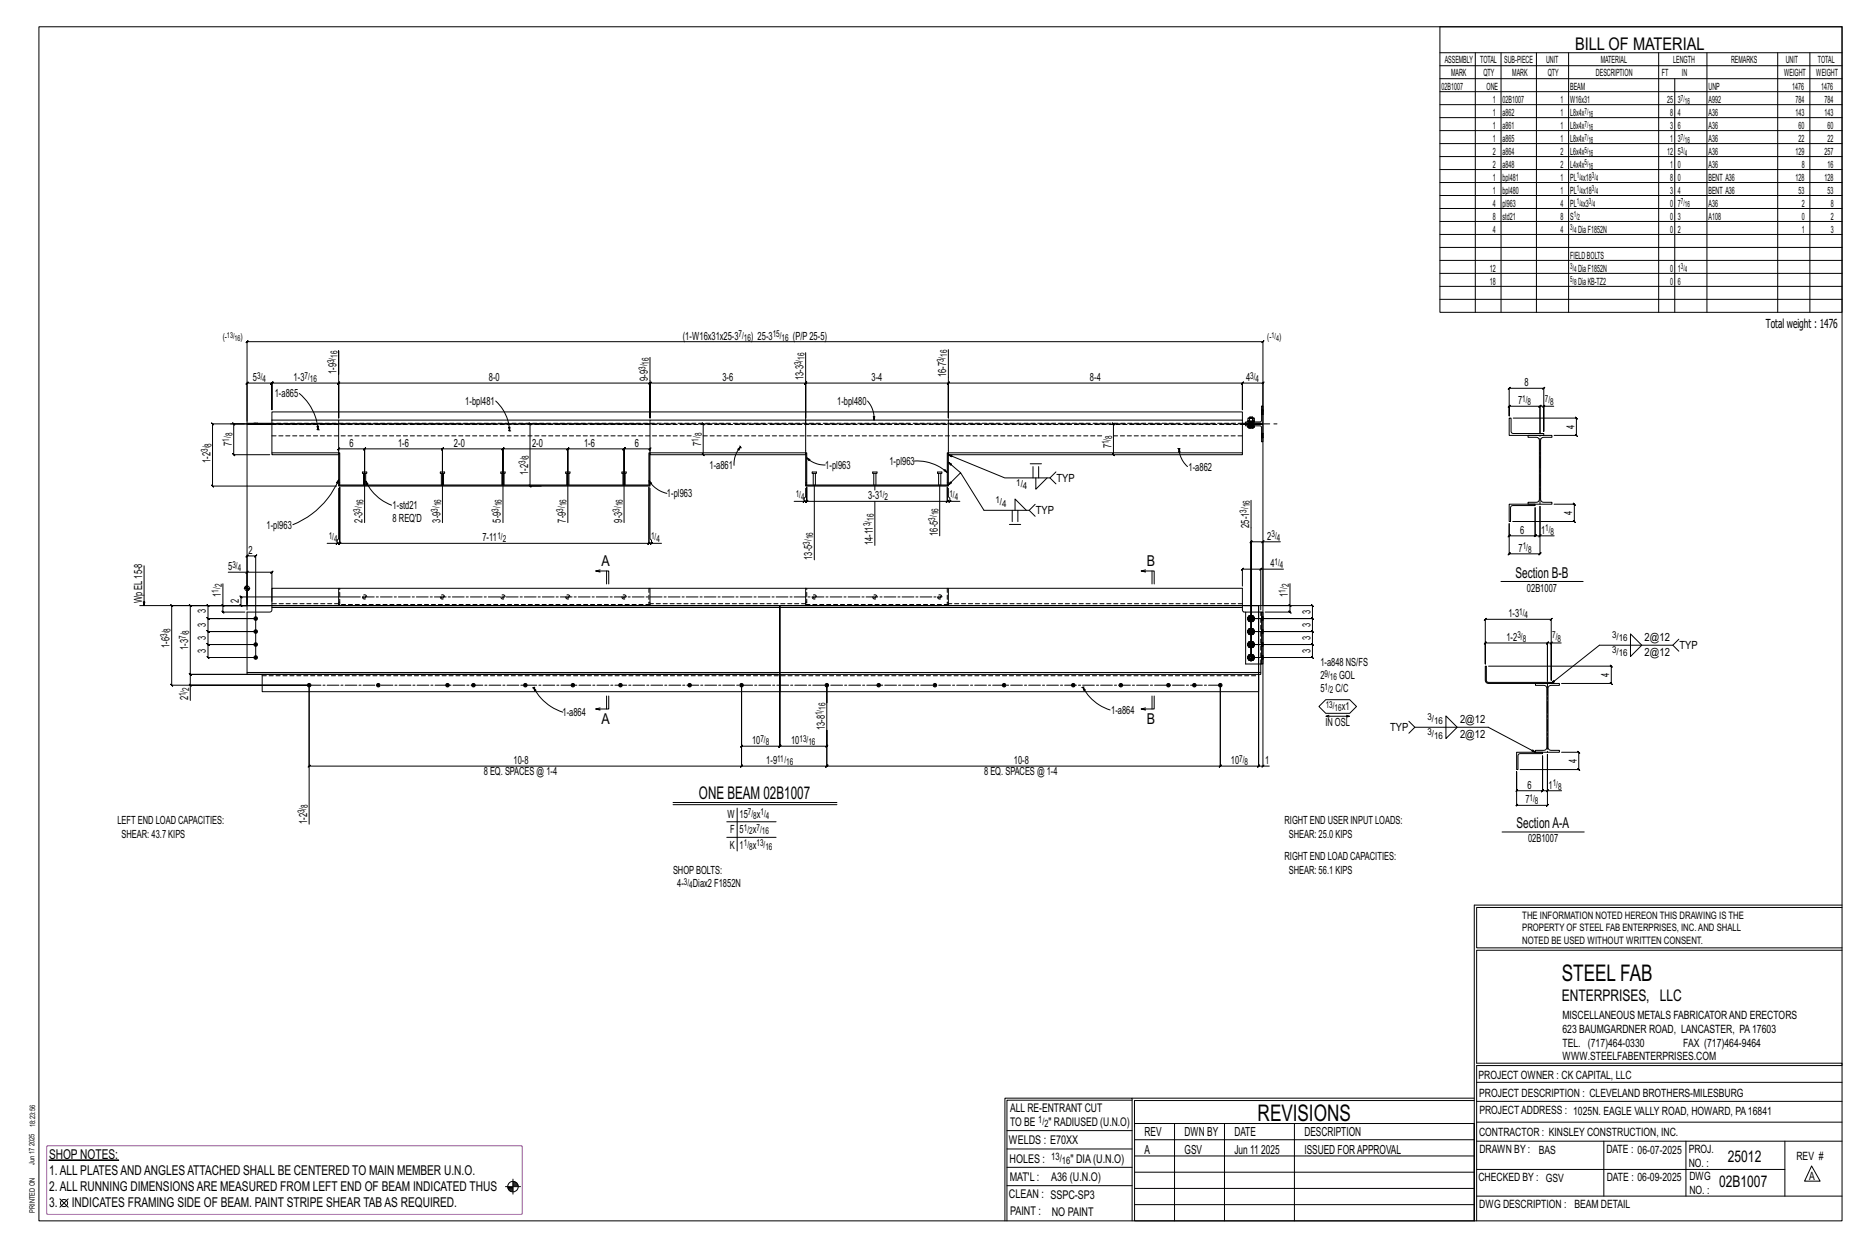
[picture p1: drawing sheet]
<svg xmlns="http://www.w3.org/2000/svg" width="914mm" height="610mm" viewBox="0 0 914 610" stroke-linecap="round" stroke-linejoin="round" font-family="sans-serif">
<g fill="#000" stroke="#000" stroke-width=".49">
<path d="M24 568h34z"/>
<circle cx="125" cy="303" r=".9"/>
<circle cx="125" cy="315" r=".9"/>
<circle cx="125" cy="309" r=".9"/>
<circle cx="125" cy="322" r=".9"/>
<circle cx="151" cy="335" r=".9"/>
<circle cx="185" cy="335" r=".9"/>
<circle cx="219" cy="335" r=".9"/>
<circle cx="232" cy="335" r=".9"/>
<circle cx="257" cy="335" r=".9"/>
<circle cx="280" cy="335" r=".9"/>
<circle cx="304" cy="335" r=".9"/>
<circle cx="338" cy="335" r=".9"/>
<circle cx="363" cy="335" r=".9"/>
<circle cx="405" cy="335" r=".9"/>
<circle cx="430" cy="335" r=".9"/>
<circle cx="458" cy="335" r=".9"/>
<circle cx="492" cy="335" r=".9"/>
<circle cx="525" cy="335" r=".9"/>
<circle cx="549" cy="335" r=".9"/>
<circle cx="572" cy="335" r=".9"/>
<circle cx="585" cy="335" r=".9"/>
<circle cx="597" cy="335" r=".9"/>
</g>
<g fill="none" stroke="#000" stroke-width=".49">
<path d="M19 13h883v584h-883zM705 13h197v140h-197zM705 26h197M705 32h197M705 39h197M722 26v127M735 26v127M752 26v127M768 26v127M812 26v127M820 39v114M836 26v127"/>
<path d="M870 26v127M886 26v127M705 45h197M705 51h197M705 58h197M705 64h197M705 70h197M705 77h197M705 83h197M705 89h197M705 96h197M705 102h197"/>
<path d="M705 108h197M705 115h197M705 121h197M705 127h197M705 134h197M705 140h197M705 146h197M318 175v29M394 173v34M464 171v33M147 192a26 26 0 0 1 9 18M166 183v-11v32"/>
<path d="M243 196a21 21 0 0 1 6 15M425 196a13 13 0 0 1 3 10M756 199v-1l-1 1zM756 199h-2v-1l-1 1h1v13v-13v-1l-1 1h1h-15v-1l-1 1h1v4v-13h-1l1-1v1h17h-1l1-1v1v21v-12h5M124 207h.1M124 208h.1M126 207h.1M126 208h.1M133 206v-4h475v4M133 207h-12v1h12M133 206h185M133 206v16"/>
<path d="M155 209l1-1v2zM155 210h1M156 210h.1M166 207h-62l1 1-1-1v31v-1l1 1h-1h61M166 206v16M249 211h.1M249 209h1l-1 2zM249 211h1M265 207h-6l1 1-1-1v31v-1l1 1h-1h6M318 207h-204l1 1-1-1v15l1 1-1-1h18M344 207l1 1-1-1v15M361 220l1-1v1z"/>
<path d="M362 218v1M362 219a12 12 0 0 0-3 9M362 219h1M394 206h70M427 204h1v2zM545 207l1 1-1-1v15M577 219h.1M577 219l1 2h-1zM577 219a13 13 0 0 0 4 9M577 219l1 1M608 207h9v1h-9M610 208h8v8l-1-7-7-1z"/>
<path d="M610 206h7l1-7v8h-8zM611 206h3zM611 208v1zM611 206v-1h1v1M611 209h.1M611 208v1M611 208h1v1h-1M612 206h.1M612 207h.1M612 208h.1M612 209h1M612 209l1-1v1"/>
<path d="M613 208h-1v1M613 206v-1h-1v-1l2 1v1M613 206h.1M613 207h.1M613 208h.1M613 208l1 1M614 208v1M614 209h-1M618 214h.1M618 212h.1M618 203h.1M618 201h.1"/>
<path d="M618 202v-15h1l-1 1v-1h-10h1l-1 1v-1v13v-13h1l-1 1v-1h-144h1l-1 1v-1v17v-17h1l-1 1v-1h-70h1l-1 1v-1v17v-17h1l-1 1v-1h-76h1l-1 1v-1v17v-17h1l-1 1v-1h-152l-1 1 1-1v17v-17l-1 1 1-1h-33h1l-1 1v-1v13v-13h1l-1 1v-1h-12l-1 1 1-1v19M739 205h1v6v1h16v1h-17zM741 205h31l-1-1 1 1v8h-1l1 1v-1h-11M748 213h12v1h-5l-1 1v29l1 2h5v1h-12v-1h5l1-2v-29l-1-1h-5zM133 222h33h-33zM166 235l-1 2v-1zM166 235a41 41 0 0 1-23 22M166 237h152v1h-152zM166 222v15zM166 239v25h-1v2h-5M166 221v-1h-1l1-1v1h12l1-1-1 1v17v-17l1-1-1 1h39h-1l1-1v1v17v-17h-1l1-1v1h29l1-1-1 1v17v-17l1-1-1 1h32h-1l1-1v1v17v-17h-1l1-1v1h27l1-1-1 1v17v-17l1-1-1 1h13l1-1-1 2M177 231h3v1h-3z"/>
<path d="M178 232v5M178 237v19M179 232v5M179 235l1 2h-1zM179 235a23 23 0 0 0 13 12M216 231h2v1h-2zM216 232v5M217 237v19M217 232v5M245 231h2v1h-2zM246 232v5M246 237v19"/>
<path d="M247 232v5M277 231h2v1h-2zM277 232v5M278 237v19M278 232v5M304 231h3v1h-3zM305 232v5M305 237v19M306 232v5M318 222v15zM318 235l1 1-1 1zM318 235a14 14 0 0 0 8 6"/>
<path d="M318 222h76h-76zM318 222v-16h76v16M318 239v25h1v2h5M344 222l1 1zM394 237h70v1h-70zM394 222h1v15h-1zM394 239v4v1v1h-5M395 224l1 1zM395 224a13 13 0 0 0 9 4M398 231h2v1h-2zM398 232v5M399 237v37"/>
<path d="M399 232v5M427 231h2v1h-2zM428 232v5M428 237v3M429 232v5M448 226a22 22 0 0 1 16 5M459 231h2v1h-2zM459 232v5M460 237v25M461 232v5M463 230l1 1-2-1zM464 222v15z"/>
<path d="M464 222h144h-144zM464 222v-16h144v16M464 239v4l1 1v1h5M464 237l6-6 12 19h22l3-3M464 222l28 12h22l3-3M464 226l6 5M504 227h6M506 228v6M507 234v5l6-5M508 228v6M514 234l3 3M545 222l1 1z"/>
<path d="M393 246l1-1zM394 245h1l-1 1 1-1v-7v7l-1 1 1-1h69l-1 1 1-1v-7v7l-1 1 1-1h1M428 245v22M464 246l1-1zM494 257h6M495 250v5M497 250v-6l5 6M498 250v5M504 250l3 3M612 245v77v-57v1l1-1h-1h6M739 247h12h-11l-1 1v7zM761 247h10l-1-1 1 1v8h-1l1 1v-1h-31"/>
<path d="M71 277v19M112 280h9v18M120 272l1-1v1h4l1-1-1 1v50h-23l-1-1 1 1v-7v1l-1-1h1h23h-23v1l-1-1h1v-6l-1-1 1 1h23h-23l-1-1 1 1v-6l-1-1 1 1h23h-23l-1-1 1 1v-7v1l-1-1h1h19v-24zM121 280h12l1-1-1 1v14M165 266l1-1zM165 266h1l1-1-1 1v-28v28l1-1-1 1h152h-1l1-1v1v-28v28h-1l1-1v1h1M294 280l-2-1h6v7M294 279h-2M297 279v7M319 266v-1l-1 1zM561 280l-2-1h6v7M561 279h-2"/>
<path d="M564 279v7M617 278h1l-1 1zM617 278h-9h1l-1 1v-1v9M619 265l-1 1zM627 265h-9v110h3M628 278h-11v20M753 263l1-1zM754 262h-3h1l-1 1v-1v-14v14h1l-1 1v-1h-12l-1 1 1-1v-6v15h-1l1-1v1h15h-1l1-1v1v-23v14h7M68 296h53M109 296l1 1zM109 286v10h23M109 296v3l1 1-1-1h11"/>
<path d="M120 288h2M120 287v1M120 280l1-1zM121 287v1M121 296v-129l-1 1 1-1h497v1l1-1h-1v129h24l1 1-1-1v7v-1l1 1h-1h-30h30v-1l1 1h-1v6v-1l1 1h-1h-30h30v-1l1 1h-1v6l1 1-1-1h-30h30l1 1-1-1v7v-1l1 1h-1h-30M121 286v9M121 288v1M122 288v1M122 288h.1M133 288h33v8h-33zM133 296v1h475v-1M133 297v2h-1h-11v30"/>
<path d="M166 288h152v8M166 296h228M176 292h-58h-1l1 1v-1v4h-1l1 1v-1h342M318 288h76M382 296v69l-1 1 1-1h23l-1 1 1-1v-8v18v-1l-1 1h1h-42v-1l-1 1h1v-40v30l-1 1 1-1h19l-1 1 1-1zM394 288h70v8M394 288v8M464 288h144v8h-214M608 297v2h2M618 299v26zM618 299h-8v26h8M631 296l1 1z"/>
<path d="M631 286v10h-22M631 296v3l1 1-1-1h-12M735 284h40M611 303h.1M611 309h.1M611 315h.1M611 302v1M611 308v1M611 304h1M611 310h1M611 316l1 1M611 309v1"/>
<path d="M611 315v1M611 302v1v1v-1M611 309v-1v1v1v-1M611 315v-1v1v1M612 303v1M612 310v1M612 316v1M612 301l-1 1M612 308h-1M612 314h-1M612 304h1M612 310h1"/>
<path d="M612 316l1 1M612 301v1M612 302l1-1v1M612 307v1M612 308h1M612 314v1M612 314h1v1M613 302l1 1M613 308l1 1v1M613 314l1 1v1M613 301l-1 1M613 308h-1"/>
<path d="M613 314h-1M613 303v1h-1M613 310h-1M613 316v1l-1-1M613 303h1l-1 1M613 309l1 1h-1M613 316h1h-1M613 303v1M613 309v1M613 315v1M613 302h1h-1M613 308h1l-1 1"/>
<path d="M613 314l1 1h-1M614 302v1M614 308v1M614 315h.1M759 315l1-1zM759 315h-2l1-1-1 1v18v-18l1-1-1 1h-30l1-1-1 1v10v-22l1-1-1 1h32l1-1-1 1v30v-18h5M798 310l6 6-6 5zM819 316l3 3M822 313l-3 3h-36l-24 18M93 335l1 1zM93 335v-5h1l-1-1v1h288h-288h1l-1-1v1v-34l1 1-1-1h523v79l1-1-1 1h2M128 330h254v8h-254z"/>
<path d="M261 336l1 2zM261 336a24 24 0 0 0 14 12M261 336h.1M262 336h-1M363 335v40v-1l-1 1h1h-212l1-1-1 1v-40v68M382 330h234v8h-234zM405 335v9zM405 335v40h-1l1-1v1h192l1-1-1 1v-40v40l1-1-1 1h19l1-1-1 1v-79h-532l1 1-1-1v39l1 1-1-1h66h-57v8M530 336l1 2zM530 336a23 23 0 0 0 13 11M530 336h.1M531 336h-1"/>
<path d="M611 322h.1M611 321v1M611 323h1M611 321v1v1v-1M612 322v1M612 320l-1 1M612 323h1M612 320v1M612 321l1-1v1M613 321l1 1M613 320l-1 1M613 322v1h-1"/>
<path d="M613 322h1l-1 1M613 322v1M613 321h1h-1M614 321v1M617 329h-496v1h7M617 325v5h-1M727 326h1v7v1h31h-31l-1-1zM729 326h60l-1-1 1 1v8h-1l1 1v-1h-25M752 334h11v1h-4l-1 2v29l1 1h4v1h-11v-1h4l1-1v-29l-1-2h-4zM294 346l-2 1M297 341v6M298 341v6h-6h2"/>
<path d="M561 346l-2 1M564 341v6M565 341v6h-6h2M646 346l3-4h12l3 4-3 3h-12zM649 350h12l-2 1M651 350h-2l2 1M659 350h2M690 353l3 3h36l23 12M693 356l-3 3M708 350l5 6-5 5zM618 375l1-1-1 1zM742 368h13v1h-11l-1 1v7h-1z"/>
<path d="M764 368h9h-1l1 1v-1v9l-1-1 1 1h-29M329 393h81M329 394h81M361 395v21M757 387l1-1-1 1zM757 387h-2l1-1-1 1v-17v17l1-1-1 1h-13l1-1-1 1v-9v16v1l1-1h-1h15v1l1-1h-1v-25v18h7M356 402h24M356 410h24M735 407h40M722 443v154M722 443h180M902 444h-179v20h179"/>
<path d="M902 465h-179v55h179v1h-179v76M554 538h-61v59M554 537h168M722 538h-167v13M723 539h179M723 530h179M493 553h61M555 550h167v47h-167zM555 558h167M575 550v47M599 550v47M634 550v47"/>
<path d="M723 549h179M723 558h179M785 558v27M825 558v27M874 558v27M251 577v7M251 579h2M251 580h3M251 578h2M493 571h61M493 562h61M555 573h167"/>
<path d="M555 566h167M723 572h151M887 570l4 8h-8zM29 587l4 4M33 587l-4 4M247 581h8M249 581h2M249 582h2M250 583h1M492 597v-60h62v60M493 580h61M555 589h167"/>
<path d="M555 581h167M723 585h179"/>
<circle cx="121" cy="288" r="1.2"/>
<circle cx="31" cy="589" r="1.8"/>
<circle cx="251" cy="581" r="2.6"/>
</g>
<path d="M23 561h233v33h-233z" fill="none" stroke="#f0f" stroke-width=".5"/>
<g fill="none" stroke="#000" stroke-width=".49" stroke-dasharray="2 1.4">
<path d="M124 207h.1M124 207v1M124 208h.1M125 208v-1M125 207v1zM125 208l1-1M125 207h.1M126 208v-1M126 208h.1M133 208h475M133 213h206M344 213h196"/>
<path d="M545 213h63M608 207h-475M611 208v1zM611 209h.1M611 206h1h-1v-1h1v1v-1v1h1h-1M611 208v1M611 208h1M611 209h1M612 207h.1M612 207v1M612 208h.1M612 206h.1"/>
<path d="M612 206v1M612 206v2zM612 205v-1M612 205h1M612 209h.1M612 205h.1M612 206h-1h1M612 206h1M612 208v-1M612 207v-1M612 208v1zM612 209h1"/>
<path d="M612 204h1M612 207v1zM612 206v1zM612 208l1-1M612 207h1M612 208h1zM612 207l1-1M612 209v-1l1 1M612 208l1 1M613 208v-1M613 208h.1M613 207v-1"/>
<path d="M613 209h.1M613 206h.1M613 205h.1M613 206h1M613 204v1M613 205v1zM613 206h1h-1v-1h1v1M613 206v2zM613 207h.1M613 208l1 1h-1zM614 206h.1M614 209h-1z"/>
<path d="M614 209h.1M614 208v1M618 214h.1M618 213h.1M618 203h.1M618 201v1v-1M618 212h.1M618 201h.1M618 213v-1M618 202h.1M166 236h.1M318 236h.1"/>
<path d="M395 236h-1M464 236h.1M166 295v-7M166 295h-33M318 288v7M318 295v1M318 296h-152v-1M394 295h-76M394 295h1v-7M464 288v7M464 295v1M464 296h-70h1v-1"/>
<path d="M608 295h-144M611 303h.1M611 309v1zM611 315v1zM611 303l1-2-1 2 1 1-1-1M611 309l1-1-1 1 1 1-1-1M611 315l1-1-1 1 1 2-1-2M611 302v1zM611 303v1zM611 308v1zM611 310h.1M611 315h.1"/>
<path d="M611 316h.1M611 302v1M611 310v-1M611 308v1M611 316v-1M611 302h.1M611 304h1zM611 302l1-1zM611 308h.1M611 310h1zM611 308h1zM611 314v1z"/>
<path d="M611 316l1 1zM611 314h1zM611 304h1M611 302l1-1M611 310h1M611 308h1M611 316l1 1M611 314h1M611 303l1 1M611 302h1M611 309l1 1M611 309l1-1"/>
<path d="M611 316h1M611 315l1-1M612 303h.1M612 309h.1M612 315v1zM612 304h1zM612 301h1zM612 310h1zM612 308h1zM612 317h1zM612 314h1zM612 302h-1v1v-1v1v1v-1v1l1-1"/>
<path d="M612 308h-1v1v-1v2h1M612 315l-1-1v1v1h1M612 302v1zM612 302h.1M612 309v1zM612 309v-1zM612 315h.1M612 316h.1M612 304h.1M612 301h.1M612 310v1zM612 308v-1z"/>
<path d="M612 317h.1M612 314h.1M612 310v1v-1v1v-1zM612 310h.1M612 308h.1M612 316v1zM612 301v1M612 304h1M612 303h1zM612 302h1zM612 301h1h-1h1v1zM612 307v1v-1v1"/>
<path d="M612 311l1-1zM612 311l1-1M612 310h1M612 307l1 1-1-1 1 1zM612 307l1 1zM612 317h1M612 316l1 1M612 316h1zM612 315h1zM612 314h1h-1h1zM613 304v-1M613 303h.1"/>
<path d="M613 302h.1M613 310h.1M613 310v-1zM613 308v1zM613 308h.1M613 316h.1M613 315h.1M613 314v1M613 304h.1M613 301v1zM613 301v1M613 317v-1z"/>
<path d="M613 317v-1M613 314h.1M613 304h1zM613 301l1 1zM613 310h1zM613 308h1zM613 317l1-1zM613 314h1zM613 302v1zM613 309h.1M613 301l1 2zM613 308l1 1z"/>
<path d="M613 314l1 1zM613 315v1zM613 303h1l-1 1M613 302h1h-1M613 309l1 1h-1M613 309l1-1h-1M613 316h1h-1M613 315h1l-1-1M613 302l1 1M613 310v-1M613 308l1 2M613 316v-1"/>
<path d="M613 314v1l1 1M614 302h.1M614 308h.1M614 314v1zM614 302v1zM614 302v1M614 308v1zM614 308v1M614 315h.1M614 303v1zM614 310h.1M614 316h.1"/>
<path d="M614 303l-1 1zM614 309l-1 1zM614 315l-1 2zM614 303h.1M614 309v1zM614 315v1zM618 302h.1M618 302v1v-1M618 308h.1M618 309v-1M618 314v1zM618 315h.1"/>
<path d="M618 303h.1M618 309h.1M618 310h.1M618 316h.1M128 331h488M611 322h.1M611 322l1-2-1 2 1 1-1-1M611 321v1zM611 322v1zM611 321v1M611 321h.1M611 323h1z"/>
<path d="M611 321l1-1zM611 323h1M611 321l1-1M611 322l1 1M611 321h1M612 322h.1M612 323h1zM612 320h1zM612 321h-1v1v-1v1v1v-1v1l1-1M612 321v1zM612 321h.1M612 323h.1"/>
<path d="M612 320h.1M612 320v1M612 323h1M612 322h1zM612 321h1zM612 320h1h-1h1v1zM613 323v-1M613 322h.1M613 321h.1M613 323h.1M613 320v1zM613 320v1"/>
<path d="M613 323h1zM613 320l1 1zM613 321v1zM613 320l1 2zM613 322h1l-1 1M613 321h1h-1M613 321l1 1M614 321h.1M614 321v1zM614 321v1M614 322v1zM614 322l-1 1z"/>
<path d="M614 322h.1M617 325v-26M618 321h.1M618 321v1v-1M618 322h.1"/>
<circle cx="178" cy="292" r="1.1"/>
<circle cx="178" cy="292" r=".5"/>
<circle cx="217" cy="292" r="1.1"/>
<circle cx="217" cy="292" r=".5"/>
<circle cx="246" cy="292" r="1.1"/>
<circle cx="246" cy="292" r=".5"/>
<circle cx="278" cy="292" r="1.1"/>
<circle cx="278" cy="292" r=".5"/>
<circle cx="305" cy="292" r="1.1"/>
<circle cx="305" cy="292" r=".5"/>
<circle cx="399" cy="292" r="1.1"/>
<circle cx="399" cy="292" r=".5"/>
<circle cx="428" cy="292" r="1.1"/>
<circle cx="428" cy="292" r=".5"/>
<circle cx="460" cy="292" r="1.1"/>
<circle cx="460" cy="292" r=".5"/>
</g>
<path d="M113 207h512" fill="none" stroke="#000" stroke-width=".49" stroke-dasharray="6.8 1 0 1"/>
<path d="M754 247v-34M177 292h284M151 335h446M757 334v34" fill="none" stroke="#000" stroke-width=".49" stroke-dasharray="5.8 1 1 1"/>
<g font-size="11.2">
<text x="764" y="480">STEEL FAB</text>
<text x="616" y="548">REVISIONS</text>
</g>
<g font-size="8.6">
<text x="771" y="24">BILL OF MATERIAL</text>
<text x="342" y="391">ONE BEAM 02B1007</text>
</g>
<g font-size="7.9">
<text x="765" y="490">ENTERPRISES, LLC</text>
<text x="846" y="569">25012</text>
<text x="842" y="581">02B1007</text>
</g>
<g font-size="7.3">
<text x="294" y="277">A</text>
<text x="561" y="277">B</text>
<text x="742" y="283">Section B-B</text>
<text x="294" y="354">A</text>
<text x="561" y="354">B</text>
<text x="742" y="405">SectionA-A</text>
</g>
<g font-size="6.6">
<text x="24" y="567">SHOP NOTES:</text>
<text x="24" y="575">1.ALL PLATESANDANGLESATTACHED SHALL BE CENTERED TO MAIN MEMBER U.N.O.</text>
<text x="24" y="583">2.ALL RUNNING DIMENSIONSARE MEASURED FROM LEFT END OF BEAM INDICATED THUS</text>
<text x="24" y="591">3.</text>
<text x="35" y="591">INDICATES FRAMING SIDE OF BEAM. PAINT STRIPE SHEAR TABAS REQUIRED.</text>
</g>
<g font-size="6.1">
<text x="864" y="161">Total weight : 1476</text>
<text x="560" y="556">REV</text>
<text x="580" y="556">DWN BY</text>
<text x="604" y="556">DATE</text>
<text x="639" y="556">DESCRIPTION</text>
<text x="560" y="564">A</text>
<text x="580" y="564">GSV</text>
<text x="604" y="564">Jun 11</text>
<text x="617" y="564">2025</text>
<text x="639" y="564">ISSUED FORAPPROVAL</text>
</g>
<g font-size="5.9">
<text x="494" y="560">WELDS : E70XX</text>
<text x="494" y="569">HOLES :</text>
<text x="524" y="569">&quot; DIA(U.N.O)</text>
<text x="494" y="578">MAT'L :</text>
<text x="515" y="578">A36 (U.N.O)</text>
<text x="494" y="586">CLEAN : SSPC-SP3</text>
<text x="495" y="595">PAINT :</text>
<text x="515" y="595">NO PAINT</text>
</g>
<g font-size="5.8">
<text x="494" y="544">ALL RE-ENTRANT CUT</text>
<text x="494" y="551">TO BE</text>
<text x="513" y="551">&quot; RADIUSED (U.N.O)</text>
</g>
<g font-size="5.6">
<text x="765" y="499">MISCELLANEOUS METALS FABRICATORAND ERECTORS</text>
<text x="765" y="505">623 BAUMGARDNER ROAD, LANCASTER, PA17603</text>
<text x="765" y="512">TEL. (717)464-0330</text>
<text x="824" y="512">FAX (717)464-9464</text>
<text x="765" y="519">WWW.STEELFABENTERPRISES.COM</text>
<text x="724" y="528">PROJECT OWNER : CK CAPITAL, LLC</text>
<text x="724" y="537">PROJECT DESCRIPTION : CLEVELAND BROTHERS-MILESBURG</text>
<text x="724" y="545">PROJECTADDRESS : 1025N. EAGLE VALLY ROAD, HOWARD, PA16841</text>
<text x="724" y="556">CONTRACTOR : KINSLEY CONSTRUCTION, INC.</text>
<text x="724" y="564">DRAWN BY :</text>
<text x="753" y="564">BAS</text>
<text x="786" y="564">DATE : 06-07-2025</text>
<text x="827" y="564">PROJ.</text>
<text x="879" y="568">REV #</text>
<text x="827" y="571">NO. :</text>
<text x="724" y="578">CHECKED BY : GSV</text>
<text x="787" y="578">DATE : 06-09-2025</text>
<text x="827" y="578">DWG</text>
<text x="886" y="578">A</text>
<text x="827" y="584">NO. :</text>
<text x="724" y="591">DWG DESCRIPTION : BEAM DETAIL</text>
</g>
<g font-size="5.5">
<text x="334" y="166">(1-W16x31x25-3</text>
<text x="368" y="166">) 25-3</text>
<text x="388" y="166">(P/P25-5)</text>
<text x="165" y="183" transform="rotate(-90 165 183)">1-9</text>
<text x="463" y="185" transform="rotate(-90 463 185)">16-7</text>
<text x="124" y="186">5</text>
<text x="144" y="186">1-3</text>
<text x="239" y="186">8-0</text>
<text x="317" y="186" transform="rotate(-90 317 186)">9-9</text>
<text x="354" y="186">3-6</text>
<text x="393" y="186" transform="rotate(-90 393 186)">13-3</text>
<text x="427" y="186">3-4</text>
<text x="534" y="186">8-4</text>
<text x="610" y="186">4</text>
<text x="746" y="189">8</text>
<text x="135" y="194">1-a865</text>
<text x="743" y="198">7</text>
<text x="228" y="198">1-bpl481</text>
<text x="410" y="198">1-bpl480</text>
<text x="771" y="210" transform="rotate(-90 771 210)">4</text>
<text x="113" y="218" transform="rotate(-90 113 218)">7</text>
<text x="171" y="219">6</text>
<text x="195" y="219">1-6</text>
<text x="222" y="219">2-0</text>
<text x="260" y="219">2-0</text>
<text x="286" y="219">1-6</text>
<text x="311" y="219">6</text>
<text x="343" y="218" transform="rotate(-90 343 218)">7</text>
<text x="544" y="219" transform="rotate(-90 544 219)">7</text>
<text x="103" y="226" transform="rotate(-90 103 226)">1-2</text>
<text x="435" y="228">1-pl963</text>
<text x="258" y="232" transform="rotate(-90 258 232)">1-2</text>
<text x="347" y="230">1-a861</text>
<text x="404" y="229">1-pl963</text>
<text x="582" y="230">1-a862</text>
<text x="517" y="236">TYP</text>
<text x="326" y="243">1-pl963</text>
<text x="425" y="244">3-3</text>
<text x="192" y="249">1-std21</text>
<text x="507" y="251">TYP</text>
<text x="770" y="252" transform="rotate(-90 770 252)">4</text>
<text x="177" y="256" transform="rotate(-90 177 256)">2-3</text>
<text x="192" y="256">8 REQ'D</text>
<text x="216" y="256" transform="rotate(-90 216 256)">3-9</text>
<text x="245" y="256" transform="rotate(-90 245 256)">5-9</text>
<text x="277" y="256" transform="rotate(-90 277 256)">7-9</text>
<text x="304" y="256" transform="rotate(-90 304 256)">9-3</text>
<text x="131" y="259">1-pl963</text>
<text x="459" y="262" transform="rotate(-90 459 262)">16-5</text>
<text x="611" y="258" transform="rotate(-90 611 258)">25-1</text>
<text x="744" y="261">6</text>
<text x="754" y="261">1</text>
<text x="236" y="265">7-11</text>
<text x="427" y="267" transform="rotate(-90 427 267)">14-11</text>
<text x="620" y="264">2</text>
<text x="743" y="270">7</text>
<text x="122" y="271">2</text>
<text x="398" y="274" transform="rotate(-90 398 274)">13-5</text>
<text x="112" y="279">5</text>
<text x="622" y="277">4</text>
<text x="108" y="292" transform="rotate(-90 108 292)">1</text>
<text x="630" y="292" transform="rotate(-90 630 292)">1</text>
<text x="747" y="289">02B1007</text>
<text x="70" y="295" transform="rotate(-90 70 295)">Wp EL15-8</text>
<text x="101" y="300" transform="rotate(-90 101 300)">3</text>
<text x="117" y="295" transform="rotate(-90 117 295)">2</text>
<text x="641" y="300" transform="rotate(-90 641 300)">3</text>
<text x="738" y="302">1-3</text>
<text x="101" y="307" transform="rotate(-90 101 307)">3</text>
<text x="641" y="307" transform="rotate(-90 641 307)">3</text>
<text x="83" y="317" transform="rotate(-90 83 317)">1-6</text>
<text x="92" y="318" transform="rotate(-90 92 318)">1-3</text>
<text x="101" y="313" transform="rotate(-90 101 313)">3</text>
<text x="641" y="313" transform="rotate(-90 641 313)">3</text>
<text x="737" y="314">1-2</text>
<text x="805" y="313">2@12</text>
<text x="822" y="317">TYP</text>
<text x="101" y="320" transform="rotate(-90 101 320)">3</text>
<text x="641" y="320" transform="rotate(-90 641 320)">3</text>
<text x="805" y="321">2@12</text>
<text x="646" y="326">1-a848 NS/FS</text>
<text x="646" y="332">2</text>
<text x="656" y="332">GOL</text>
<text x="788" y="331" transform="rotate(-90 788 331)">4</text>
<text x="646" y="339">5</text>
<text x="654" y="339">C/C</text>
<text x="92" y="343" transform="rotate(-90 92 343)">2</text>
<text x="657" y="347">x1</text>
<text x="275" y="350">1-a864</text>
<text x="544" y="349">1-a864</text>
<text x="715" y="354">2@12</text>
<text x="404" y="357" transform="rotate(-90 404 357)">13-8</text>
<text x="649" y="355">IN OSL</text>
<text x="680" y="358">TYP</text>
<text x="368" y="364">10</text>
<text x="387" y="364">10</text>
<text x="715" y="361">2@12</text>
<text x="251" y="374">10-8</text>
<text x="375" y="374">1-9</text>
<text x="496" y="374">10-8</text>
<text x="603" y="374">10</text>
<text x="619" y="374">1</text>
<text x="772" y="373" transform="rotate(-90 772 373)">4</text>
<text x="237" y="379">8 EQ. SPACES @ 1-4</text>
<text x="482" y="379">8 EQ. SPACES @ 1-4</text>
<text x="748" y="386">6</text>
<text x="758" y="386">1</text>
<text x="747" y="393">7</text>
<text x="356" y="400">W</text>
<text x="362" y="400">15</text>
<text x="370" y="400">x</text>
<text x="57" y="403">LEFT END LOAD CAPACITIES:</text>
<text x="150" y="403" transform="rotate(-90 150 403)">1-2</text>
<text x="357" y="408">F</text>
<text x="362" y="408">5</text>
<text x="368" y="408">x</text>
<text x="629" y="403">RIGHT END USER INPUT LOADS:</text>
<text x="60" y="410">SHEAR: 43.7 KIPS</text>
<text x="631" y="410">SHEAR: 25.0 KIPS</text>
<text x="748" y="412">02B1007</text>
<text x="357" y="415">K</text>
<text x="362" y="415">1</text>
<text x="368" y="415">x</text>
<text x="629" y="421">RIGHT END LOAD CAPACITIES:</text>
<text x="329" y="427">SHOPBOLTS:</text>
<text x="631" y="428">SHEAR: 56.1 KIPS</text>
<text x="332" y="434">4-</text>
<text x="339" y="434">Diax2 F1852N</text>
</g>
<g font-size="5">
<text x="745" y="450">THE INFORMATION NOTED HEREON THIS DRAWING IS THE</text>
<text x="745" y="456">PROPERTY OF STEEL FAB ENTERPRISES, INC.AND SHALL</text>
<text x="745" y="462">NOTED BE USED WITHOUT WRITTEN CONSENT.</text>
<text x="508" y="550">1/</text>
<text x="511" y="551">2</text>
<text x="515" y="568">13/</text>
<text x="520" y="570">16</text>
</g>
<g font-size="4.9">
<text x="707" y="31">ASSEMBLY</text>
<text x="725" y="31">TOTAL</text>
<text x="736" y="31">SUB-PIECE</text>
<text x="757" y="31">UNIT</text>
<text x="784" y="31">MATERIAL</text>
<text x="819" y="31">LENGTH</text>
<text x="847" y="31">REMARKS</text>
<text x="874" y="31">UNIT</text>
<text x="890" y="31">TOTAL</text>
<text x="710" y="37">MARK</text>
<text x="726" y="37">QTY</text>
<text x="740" y="37">MARK</text>
<text x="758" y="37">QTY</text>
<text x="781" y="37">DESCRIPTION</text>
<text x="814" y="37">FT</text>
<text x="823" y="37">IN</text>
<text x="873" y="37">WEIGHT</text>
<text x="889" y="37">WEIGHT</text>
<text x="706" y="44">02B1007</text>
<text x="728" y="44">ONE</text>
<text x="769" y="44">BEAM</text>
<text x="836" y="44">UNP</text>
<text x="877" y="44">1476</text>
<text x="891" y="44">1476</text>
<text x="731" y="50">1</text>
<text x="736" y="50">02B1007</text>
<text x="764" y="50">1</text>
<text x="769" y="50">W16x31</text>
<text x="816" y="50">25</text>
<text x="821" y="50">3</text>
<text x="836" y="50">A992</text>
<text x="879" y="50">784</text>
<text x="893" y="50">784</text>
<text x="731" y="57">1</text>
<text x="736" y="57">a862</text>
<text x="764" y="57">1</text>
<text x="769" y="57">L8x4x</text>
<text x="818" y="57">8</text>
<text x="821" y="57">4</text>
<text x="836" y="57">A36</text>
<text x="879" y="57">143</text>
<text x="893" y="57">143</text>
<text x="731" y="63">1</text>
<text x="736" y="63">a861</text>
<text x="764" y="63">1</text>
<text x="769" y="63">L8x4x</text>
<text x="818" y="63">3</text>
<text x="821" y="63">6</text>
<text x="836" y="63">A36</text>
<text x="880" y="63">60</text>
<text x="895" y="63">60</text>
<text x="731" y="69">1</text>
<text x="736" y="69">a865</text>
<text x="764" y="69">1</text>
<text x="769" y="69">L8x4x</text>
<text x="818" y="69">1</text>
<text x="821" y="69">3</text>
<text x="836" y="69">A36</text>
<text x="880" y="69">22</text>
<text x="895" y="69">22</text>
<text x="731" y="76">2</text>
<text x="736" y="76">a864</text>
<text x="764" y="76">2</text>
<text x="769" y="76">L6x4x</text>
<text x="816" y="76">12</text>
<text x="821" y="76">5</text>
<text x="836" y="76">A36</text>
<text x="879" y="76">129</text>
<text x="893" y="76">257</text>
<text x="731" y="82">2</text>
<text x="736" y="82">a848</text>
<text x="764" y="82">2</text>
<text x="769" y="82">L4x4x</text>
<text x="818" y="82">1</text>
<text x="821" y="82">0</text>
<text x="836" y="82">A36</text>
<text x="882" y="82">8</text>
<text x="895" y="82">16</text>
<text x="731" y="88">1</text>
<text x="736" y="88">bpl481</text>
<text x="764" y="88">1</text>
<text x="769" y="88">PL x18</text>
<text x="818" y="88">8</text>
<text x="821" y="88">0</text>
<text x="836" y="88">BENT A36</text>
<text x="879" y="88">128</text>
<text x="893" y="88">128</text>
<text x="731" y="95">1</text>
<text x="736" y="95">bpl480</text>
<text x="764" y="95">1</text>
<text x="769" y="95">PL x18</text>
<text x="818" y="95">3</text>
<text x="821" y="95">4</text>
<text x="836" y="95">BENT A36</text>
<text x="880" y="95">53</text>
<text x="895" y="95">53</text>
<text x="731" y="101">4</text>
<text x="736" y="101">pl963</text>
<text x="764" y="101">4</text>
<text x="769" y="101">PL x3</text>
<text x="818" y="101">0</text>
<text x="821" y="101">7</text>
<text x="836" y="101">A36</text>
<text x="882" y="101">2</text>
<text x="896" y="101">8</text>
<text x="731" y="107">8</text>
<text x="736" y="107">std21</text>
<text x="764" y="107">8</text>
<text x="769" y="107">S</text>
<text x="818" y="107">0</text>
<text x="821" y="107">3</text>
<text x="836" y="107">A108</text>
<text x="882" y="107">0</text>
<text x="896" y="107">2</text>
<text x="731" y="114">4</text>
<text x="764" y="114">4</text>
<text x="772" y="114">DiaF1852N</text>
<text x="818" y="114">0</text>
<text x="821" y="114">2</text>
<text x="882" y="114">1</text>
<text x="896" y="114">3</text>
<text x="769" y="127">FIELDBOLTS</text>
<text x="729" y="133">12</text>
<text x="772" y="133">DiaF1852N</text>
<text x="818" y="133">0</text>
<text x="821" y="133">1</text>
<text x="729" y="139">18</text>
<text x="772" y="139">DiaKB-TZ2</text>
<text x="818" y="139">0</text>
<text x="821" y="139">6</text>
</g>
<g font-size="4.7">
<text x="109" y="166">(-</text>
<text x="118" y="166">)</text>
<text x="361" y="165">7/</text>
<text x="364" y="167">16</text>
<text x="378" y="165">15/</text>
<text x="383" y="167">16</text>
<text x="620" y="166">(-</text>
<text x="626" y="166">)</text>
<text x="164" y="178" transform="rotate(-90 164 178)">3/</text>
<text x="165" y="175" transform="rotate(-90 165 175)">16</text>
<text x="318" y="178" transform="rotate(-90 318 178)">16</text>
<text x="392" y="179" transform="rotate(-90 392 179)">3/</text>
<text x="394" y="176" transform="rotate(-90 394 176)">16</text>
<text x="462" y="177" transform="rotate(-90 462 177)">3/</text>
<text x="464" y="175" transform="rotate(-90 464 175)">16</text>
<text x="126" y="185">3/</text>
<text x="149" y="185">7/</text>
<text x="316" y="181" transform="rotate(-90 316 181)">3/</text>
<text x="612" y="185">3/</text>
<text x="128" y="187">4</text>
<text x="152" y="187">16</text>
<text x="615" y="187">4</text>
<text x="745" y="197">1/</text>
<text x="756" y="197">7/</text>
<text x="748" y="198">8</text>
<text x="759" y="198">8</text>
<text x="114" y="213" transform="rotate(-90 114 213)">8</text>
<text x="344" y="213" transform="rotate(-90 344 213)">8</text>
<text x="544" y="215" transform="rotate(-90 544 215)">8</text>
<text x="102" y="221" transform="rotate(-90 102 221)">3/</text>
<text x="103" y="219" transform="rotate(-90 103 219)">8</text>
<text x="112" y="216" transform="rotate(-90 112 216)">1/</text>
<text x="342" y="216" transform="rotate(-90 342 216)">1/</text>
<text x="543" y="217" transform="rotate(-90 543 217)">1/</text>
<text x="257" y="227" transform="rotate(-90 257 227)">3/</text>
<text x="259" y="224" transform="rotate(-90 259 224)">8</text>
<text x="497" y="238">1/</text>
<text x="501" y="239">4</text>
<text x="389" y="243">1/</text>
<text x="392" y="245">4</text>
<text x="430" y="243">1/</text>
<text x="433" y="245">2</text>
<text x="465" y="243">1/</text>
<text x="467" y="245">4</text>
<text x="176" y="250" transform="rotate(-90 176 250)">3/</text>
<text x="178" y="248" transform="rotate(-90 178 248)">16</text>
<text x="214" y="250" transform="rotate(-90 214 250)">3/</text>
<text x="216" y="248" transform="rotate(-90 216 248)">16</text>
<text x="244" y="250" transform="rotate(-90 244 250)">3/</text>
<text x="246" y="248" transform="rotate(-90 246 248)">16</text>
<text x="276" y="250" transform="rotate(-90 276 250)">3/</text>
<text x="277" y="248" transform="rotate(-90 277 248)">16</text>
<text x="303" y="250" transform="rotate(-90 303 250)">3/</text>
<text x="305" y="248" transform="rotate(-90 305 248)">16</text>
<text x="487" y="246">1/</text>
<text x="491" y="248">4</text>
<text x="610" y="251" transform="rotate(-90 610 251)">3/</text>
<text x="612" y="248" transform="rotate(-90 612 248)">16</text>
<text x="426" y="257" transform="rotate(-90 426 257)">3/</text>
<text x="428" y="255" transform="rotate(-90 428 255)">16</text>
<text x="458" y="255" transform="rotate(-90 458 255)">3/</text>
<text x="459" y="252" transform="rotate(-90 459 252)">16</text>
<text x="161" y="264">1/</text>
<text x="243" y="264">1/</text>
<text x="319" y="264">1/</text>
<text x="398" y="264" transform="rotate(-90 398 264)">16</text>
<text x="622" y="263">3/</text>
<text x="756" y="260">1/</text>
<text x="759" y="262">8</text>
<text x="164" y="265">4</text>
<text x="246" y="265">2</text>
<text x="321" y="265">4</text>
<text x="396" y="267" transform="rotate(-90 396 267)">3/</text>
<text x="625" y="264">4</text>
<text x="745" y="269">1/</text>
<text x="748" y="270">8</text>
<text x="114" y="278">3/</text>
<text x="116" y="279">4</text>
<text x="624" y="276">1/</text>
<text x="627" y="278">4</text>
<text x="109" y="287" transform="rotate(-90 109 287)">2</text>
<text x="631" y="287" transform="rotate(-90 631 287)">2</text>
<text x="107" y="290" transform="rotate(-90 107 290)">1/</text>
<text x="629" y="290" transform="rotate(-90 629 290)">1/</text>
<text x="744" y="301">1/</text>
<text x="746" y="302">4</text>
<text x="82" y="312" transform="rotate(-90 82 312)">3/</text>
<text x="83" y="309" transform="rotate(-90 83 309)">8</text>
<text x="93" y="310" transform="rotate(-90 93 310)">8</text>
<text x="91" y="313" transform="rotate(-90 91 313)">7/</text>
<text x="743" y="312">3/</text>
<text x="745" y="314">8</text>
<text x="760" y="312">7/</text>
<text x="762" y="314">8</text>
<text x="789" y="312">3/</text>
<text x="792" y="314">16</text>
<text x="789" y="320">3/</text>
<text x="792" y="321">16</text>
<text x="648" y="331">9/</text>
<text x="651" y="333">16</text>
<text x="91" y="341" transform="rotate(-90 91 341)">1/</text>
<text x="93" y="338" transform="rotate(-90 93 338)">2</text>
<text x="648" y="338">1/</text>
<text x="651" y="339">2</text>
<text x="404" y="347" transform="rotate(-90 404 347)">16</text>
<text x="649" y="346">13/</text>
<text x="653" y="348">16</text>
<text x="402" y="350" transform="rotate(-90 402 350)">1/</text>
<text x="699" y="352">3/</text>
<text x="702" y="354">16</text>
<text x="699" y="360">3/</text>
<text x="372" y="363">7/</text>
<text x="375" y="364">8</text>
<text x="391" y="363">13/</text>
<text x="396" y="364">16</text>
<text x="702" y="361">16</text>
<text x="380" y="373">11/</text>
<text x="385" y="374">16</text>
<text x="607" y="373">7/</text>
<text x="609" y="374">8</text>
<text x="760" y="385">1/</text>
<text x="763" y="386">8</text>
<text x="151" y="395" transform="rotate(-90 151 395)">8</text>
<text x="749" y="392">1/</text>
<text x="751" y="393">8</text>
<text x="149" y="398" transform="rotate(-90 149 398)">3/</text>
<text x="366" y="399">7/</text>
<text x="369" y="401">8</text>
<text x="372" y="399">1/</text>
<text x="375" y="401">4</text>
<text x="364" y="406">1/</text>
<text x="370" y="406">7/</text>
<text x="367" y="408">2</text>
<text x="373" y="408">16</text>
<text x="364" y="414">1/</text>
<text x="367" y="416">8</text>
<text x="370" y="414">13/</text>
<text x="375" y="416">16</text>
<text x="335" y="433">3/</text>
<text x="337" y="434">4</text>
</g>
<g font-size="4.2">
<text x="823" y="49">7/</text>
<text x="825" y="51">16</text>
<text x="776" y="56">7/</text>
<text x="778" y="57">16</text>
<text x="776" y="62">7/</text>
<text x="778" y="63">16</text>
<text x="776" y="68">7/</text>
<text x="778" y="70">16</text>
<text x="823" y="68">7/</text>
<text x="825" y="70">16</text>
<text x="776" y="75">5/</text>
<text x="778" y="76">16</text>
<text x="823" y="75">3/</text>
<text x="825" y="76">4</text>
<text x="776" y="81">5/</text>
<text x="778" y="82">16</text>
<text x="772" y="87">1/</text>
<text x="774" y="89">4</text>
<text x="779" y="87">3/</text>
<text x="781" y="89">4</text>
<text x="772" y="94">1/</text>
<text x="774" y="95">4</text>
<text x="779" y="94">3/</text>
<text x="781" y="95">4</text>
<text x="772" y="100">1/</text>
<text x="774" y="101">4</text>
<text x="778" y="100">3/</text>
<text x="780" y="101">4</text>
<text x="823" y="100">7/</text>
<text x="825" y="101">16</text>
<text x="770" y="106">1/</text>
<text x="772" y="108">2</text>
<text x="769" y="113">3/</text>
<text x="770" y="114">4</text>
<text x="769" y="132">3/</text>
<text x="823" y="132">3/</text>
<text x="770" y="133">4</text>
<text x="825" y="133">4</text>
<text x="769" y="138">5/</text>
<text x="770" y="140">8</text>
</g>
<g font-size="4">
<text x="111" y="165">13/</text>
<text x="115" y="167">16</text>
<text x="622" y="165">1/</text>
<text x="625" y="167">4</text>
</g>
<g font-size="3.7">
<text x="17" y="551" transform="rotate(-90 17 551)">18:23:56</text>
<text x="17" y="561" transform="rotate(-90 17 561)">2025</text>
<text x="17" y="570" transform="rotate(-90 17 570)">Jun 17</text>
<text x="17" y="593" transform="rotate(-90 17 593)">PRINTED ON</text>
</g>
</svg>
